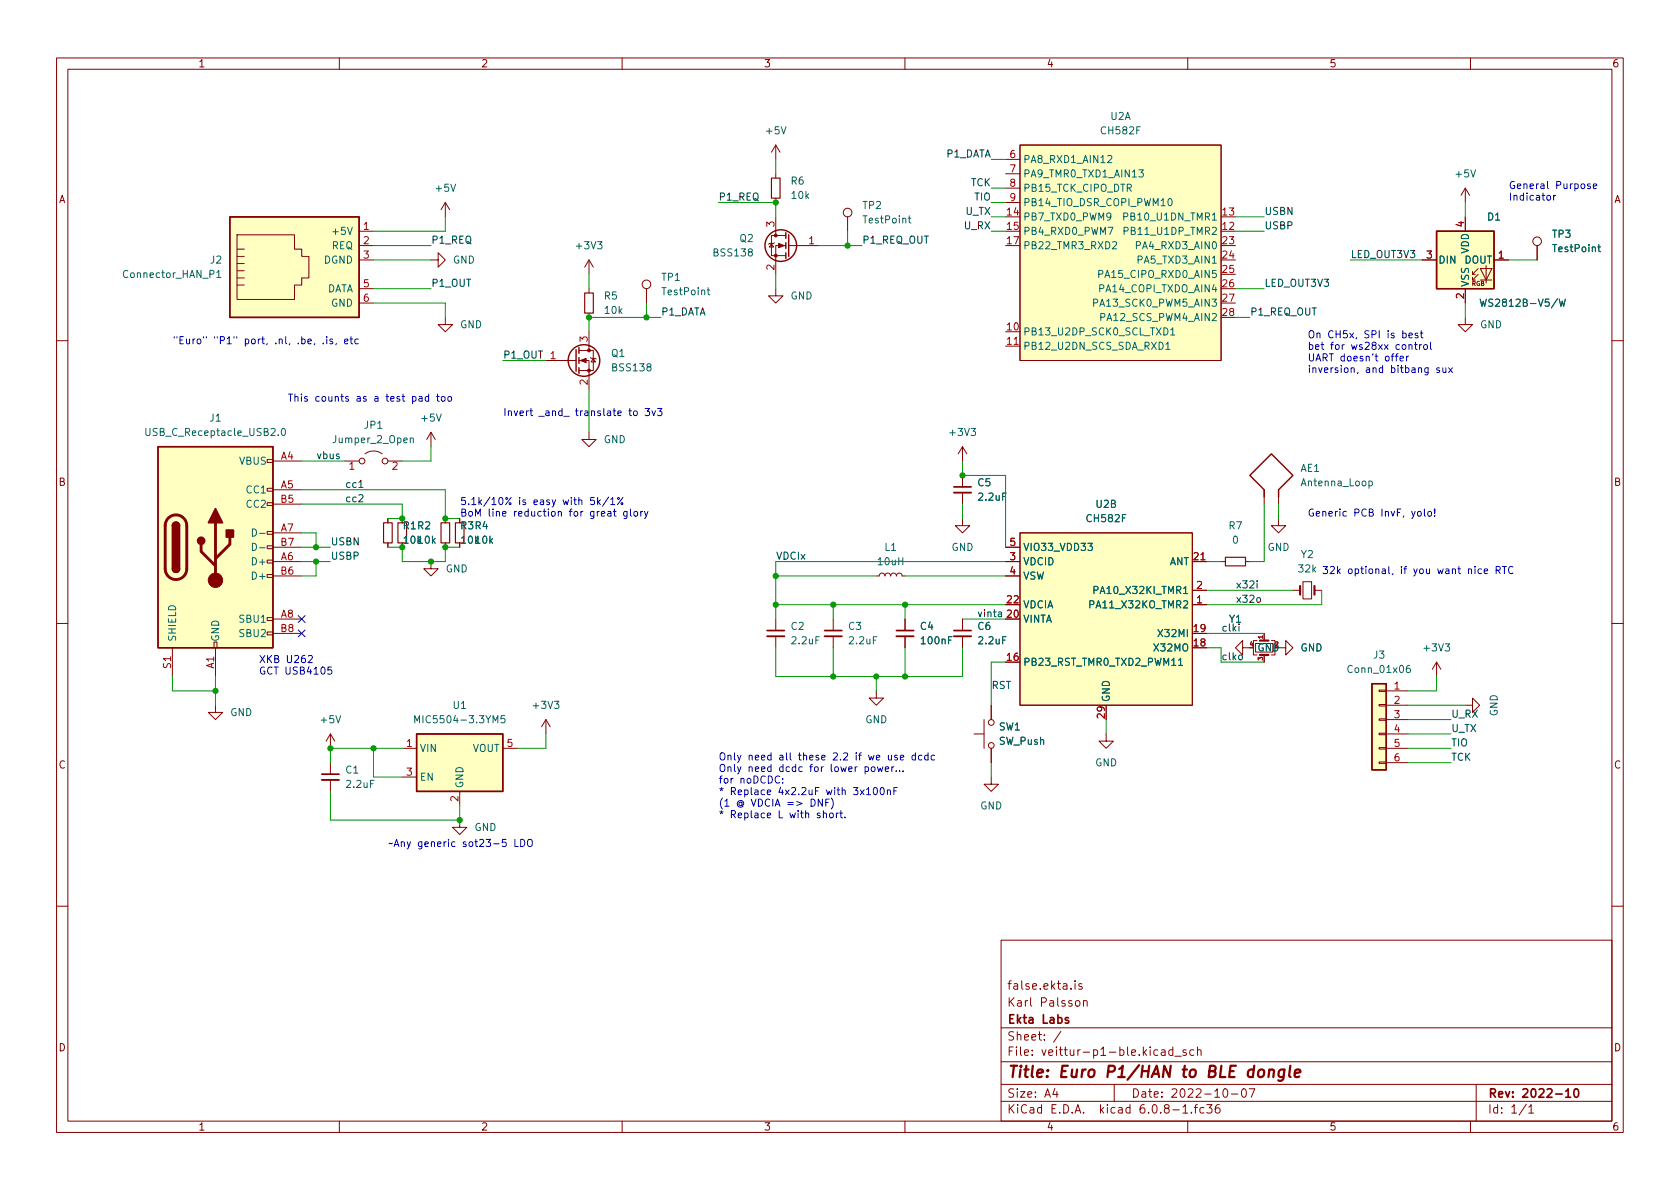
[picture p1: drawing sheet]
<svg xmlns="http://www.w3.org/2000/svg" width="297mm" height="210mm" viewBox="0 0 297 210" stroke-linecap="round" stroke-linejoin="round" font-family="sans-serif">
<g fill="none" stroke="#840000" stroke-width=".18">
<path d="M10 10.2h277v190.1h-277zM12 12.2h273v186.1h-273zM60 10.2v2M110 10.2v2M160 10.2v2M210 10.2v2M260 10.2v2M78.7 35.8l-.7 1.3M78.7 35.8v2.5M78.7 35.8l.8 1.3M137.2 25.6v2.6M137.2 30.7v.8"/>
<path d="M137.2 35v.8M137.2 38.3v3.4M137.2 25.6l-.8 1.3M137.2 25.6l.7 1.3M149.9 38.3v2.6M177.8 28.2h2.5M177.8 30.7h2.5M177.8 33.3h2.5M177.8 35.8h2.5M180.3 25.6h35.6v38.1h-35.6zM259.1 33.3l-.8 1.2M259.1 33.3v2.5"/>
<path d="M259.1 38.3v2.6M259.1 33.3l.7 1.2M41.9 44.1h1.3M41.9 45.3h1.3M41.9 46.6h1.3M41.9 47.9h1.3M41.9 49.1h1.3M41.9 50.4h1.3M41.9 41.5h10.2v2.6h1.2v1.2h1.3v3.8h-1.3v1.3h-1.2v2.6h-10.2zM63.5 46h2.5M63.5 43.4h2.5M63.5 40.9h2.5"/>
<path d="M63.5 51h2.5M63.5 53.6h2.5M76.2 46h1.3v-1.3l1.2 1.3-1.2 1.2v-1.2M78.7 56.1v1.3h1.3l-1.3 1.3-1.2-1.3h1.2M104.1 46v2.5M104.1 51v.8M104.1 55.4v.7M104.1 58.7v3.3M104.1 46l-.7 1.2M104.1 46l.8 1.2M114.3 51v2.6M136.4 43l.4 .7h-.8z"/>
<path d="M136.9 42.9l-.1 .1h-.8l-.1 .2M137.2 51v1.3h1.2l-1.2 1.3-1.3-1.3h1.3M138.9 43.4h-1.7v5.1M138.9 41.7h-2.5v3.5h2.5M139.4 43.4h5.4M251.5 46h2.5M259.1 56.1v1.3h1.2l-1.2 1.3-1.3-1.3h1.3M259.1 51v2.6M260.3 48.5h.6M261.4 48.5l-1.1 1v-.5M261.4 47.5l-1.1 1v-.5M261.7 47.5h2.1l-1 2z"/>
<path d="M261.7 49.5h2.1M262.8 47v3M264.2 46h2.5M271.8 43.4v2.6M10 60.2h2M76.2 76.4l-.8 1.3M76.2 76.4v2.6M76.2 76.4l.8 1.3M96.5 63.7h5.4M102.4 63.7h1.7v5.1M102.4 62h2.5v3.5h-2.5M104.1 76.4v1.3h1.3l-1.3 1.3-1.2-1.3h1.2"/>
<path d="M104.4 63.2l.1 .2h.8l.1 .1M104.9 63.4l.4 .6h-.8zM170.2 79v2.5M170.2 79l-.8 1.3M170.2 79l.7 1.3M177.8 61.2h2.5M285 60.2h2M47.2 99.1h1.1v.5h-1.1zM47.2 96.5h1.1v.5h-1.1zM47.2 94h1.1v.5h-1.1zM47.2 88.9h1.1v.5h-1.1zM47.2 86.4h1.1v.5h-1.1z"/>
<path d="M47.2 81.3h1.1v.5h-1.1zM48.3 99.3h5M48.3 96.8h5M48.3 81.5h5M48.3 86.6h5M48.3 94.2h5M48.3 89.1h5M61 81.5h2.5M64.5 80.3a2.54 2.54 0 0 1 3.1 0M68.6 91.7v.8M68.6 96v.8M68.6 81.5h2.5"/>
<path d="M71.1 91.7v.8M76.2 99.3v1.3h1.3l-1.3 1.2-1.3-1.2h1.3M78.7 91.7v.8M78.7 96v.8M81.3 91.7v.8M170.2 91.7v1.3h1.2l-1.2 1.2-1.3-1.2h1.3M170.2 84.1v2M170.2 87.1v2M177.8 99.3h2.5M177.8 96.8h2.5M180.3 94.2h30.5v30.5h-30.5zM210.8 99.3h2.6"/>
<path d="M215.9 99.3h.8M220.2 99.3h.8M223.5 86.6v2.5M226.1 91.7v1.3h1.2l-1.2 1.2-1.3-1.2h1.3M226.1 86.6v2.5M10 110.2h2M30.5 114.5v5.1M37.8 113.5h.6v1h-.6zM38.1 114.5v5.1M47.2 111.8h1.1v.5h-1.1zM47.2 109.2h1.1v.5h-1.1zM47.2 101.6h1.1v.5h-1.1z"/>
<path d="M48.3 101.8h5M48.3 109.5h5M48.3 112h5M137.2 109.5v2M137.2 112.5v2M147.3 109.5v2M147.3 112.5v2M154.9 101.8h.5l.2-.3 .4-.2 .3 .2 .2 .3 .1-.3 .3-.2 .4 .2 .2 .3 .2-.4h.4l.3 .1 .1 .3 .1-.3 .4-.2 .4 .2 .1 .3h.5M160 109.5v2M160 112.5v2M170.2 109.5v2M170.2 112.5v2"/>
<path d="M177.8 101.8h2.5M200.7 112h.1M210.8 106.9h2.6M210.8 104.4h2.6M219.7 114.5v-1.2l-1.3 1.2 1.3 1.3v-1.3h1.3M222 113.8h3v1.5h-3zM222.2 113.3h-.6v2.5h.6M223.5 112v1.3M223.5 115.8v1.3M226.1 114.5h1.2v-1.2l1.3 1.2-1.3 1.3v-1.3M228.6 104.4h1.3M230.4 102.9h1.5v3h-1.5z"/>
<path d="M232.4 104.4h1.3M254 117.1l-.8 1.3M254 117.1v2.5M254 117.1l.8 1.3M285 110.2h2M38.1 124.7v1.3h1.3l-1.3 1.2-1.3-1.2h1.3M58.4 129.8l-.7 1.3M58.4 129.8v2.5M58.4 134.9v2M58.4 137.9v2M58.4 129.8l.8 1.3M71.1 132.3h2.6"/>
<path d="M71.1 137.4h2.6M81.3 139.9v2.6M88.9 132.3h2.5M96.5 127.2l-.7 1.3M96.5 127.2v2.6M96.5 127.2l.8 1.3M154.9 122.2v1.2h1.3l-1.3 1.3-1.2-1.3h1.2M172.2 129.8h1.8M174 127.2v5.1M175.3 137.4v1.3h1.2l-1.2 1.2-1.3-1.2h1.3M175.3 124.7v2.5M175.3 132.3v2.6"/>
<path d="M195.6 129.8v1.3h1.2l-1.2 1.2-1.3-1.2h1.3M243.8 134.7h1.3v.3h-1.3zM243.8 132.2h1.3v.3h-1.3zM243.8 129.7h1.3v.2h-1.3zM243.8 127.1h1.3v.3h-1.3zM243.8 124.6h1.3v.2h-1.3zM243.8 122h1.3v.3h-1.3zM245.1 122.2h3.8M245.1 124.7h3.8M245.1 127.2h3.8M245.1 129.8h3.8M245.1 132.3h3.8"/>
<path d="M245.1 134.9h3.8M259.1 124.7h1.2v-1.3l1.3 1.3-1.3 1.3v-1.3M81.3 145v1.3h1.2l-1.2 1.3-1.3-1.3h1.3M10 160.2h2M177 166.3h108v32h-108zM190.1 173.4v.2M190.1 173.9v1M190.3 177l.3-.1 .3 .3v.4l-.3 .3h-.3l-.2-.3v-.4zM191.3 174l-.4-.1-.2 .2 .1 .3 .5 .1v.4h-.6M191.6 177.1l.2-.2 .3 .1 .1 .9M191.6 176.9v1M285 160.2h2"/>
<path d="M60 198.3v2M110 198.3v2M160 198.3v2M177 194.8h108M177 191.8h108M177 187.8h108M177 181.8h108M186.5 192.5l-.4 1h1M186.9 193v1M187.6 182.4l-1.3 1.9M197 191.8v3M205.4 185.7h.5l.1 .9"/>
<path d="M206 186l-.5 .1a.29 .29 0 0 0-.2 .2 .29 .29 0 0 0 .2 .3h.5M207.4 185.7l-.5-.1-.3 .3v.4l.2 .3h.6M207.4 185.1v1.5M207.7 186.8h1.2M209.1 195.8l.5-.5v1.5M209.1 196.8h.9M209.7 185.7l-.3-.1-.3 .2 .1 .3 .5 .1v.4h-.6M210 198.3v2M210.6 196.7v.1M211.1 185.7l-.5-.1-.2 .3v.4l.1 .3h.6M211.1 195.8h.6M211.7 195.3l-.3 .2v1.3"/>
<path d="M211.7 185.8l.2-.2 .4 .1 .1 .9M211.7 185.1v1.5M212.9 195.9l-.5-.1-.3 .3v.4l.2 .3h.6M213.4 195.3h.9l-.5 .6 .4 .1v.7l-.2 .1h-.4l-.2-.1M215.6 195.3a.59 .59 0 0 0-.7 .7v.5l.1 .3h.4l.2-.1 .1-.5-.1-.2-.5-.1-.2 .3M216.4 192.6l.2-.1a.81 .81 0 0 1 .6 .7 .81 .81 0 0 1-.3 .8h-.2a.81 .81 0 0 1-.6-.6 .81 .81 0 0 1 .3-.8zM217.7 193.5h1.2M219.7 192.6l.2-.1a.81 .81 0 0 1 .5 .7 .81 .81 0 0 1-.3 .8h-.1a.81 .81 0 0 1-.6-.6 .81 .81 0 0 1 .3-.8zM220.9 192.5h1l-.7 1.5M260 198.3v2M261 191.8v6.5M269.9 195.3l-1.3 1.9"/>
<path d="M270.3 195.8l.4-.5v1.5M270.3 196.8h.9"/>
<circle cx="149.9" cy="37.6" r=".76"/>
<circle cx="114.3" cy="50.3" r=".76"/>
<circle cx="271.8" cy="42.7" r=".76"/>
<circle cx="64" cy="81.5" r=".51"/>
<circle cx="68.1" cy="81.5" r=".51"/>
<circle cx="175.3" cy="127.8" r=".51"/>
<circle cx="175.3" cy="131.8" r=".51"/>
</g>
<path d="M168.7 86.1h3M135.6 111.5h3.1M145.8 111.5h3M158.5 111.5h3M168.7 111.5h3M56.9 136.9h3M188.9 180l-.3-.1-.3 .2 .1 .3 .5 .1v.4h-.6M276.8 193l.5-.5v1.5M276.8 194h.9M278.5 192.6l.1-.1a.81 .81 0 0 1 .6 .7 .81 .81 0 0 1-.3 .8h-.1a.82 .82 0 0 1-.6-.6 .82 .82 0 0 1 .3-.8z" fill="none" stroke="#840000" stroke-width=".3"/>
<path d="M222.6 189.3a.52 .52 0 0 1 .5-.2 .52 .52 0 0 1 .4 .4v.6a.55 .55 0 0 1-.6 .4 .55 .55 0 0 1-.5-.4zM224.4 189.3a.49 .49 0 0 1 .9 .1l-.2 1.1M224.4 189.1l-.1 1.4M227.1 189.2a.66 .66 0 0 0-1 .3l-.1 .6 .2 .3 .2 .1 .6-.1M227.1 189.1l-.2 1.6a.6 .6 0 0 1-.9 .3M228.1 188.5l-.2 1.7 .3 .3M228.9 189.8l1-.2v-.4l-.2-.1-.6 .1-.2 1 .2 .3 .6-.1" fill="none" stroke="#840000" stroke-width=".4"/>
<path d="M136.4 31.5h1.5v3.5h-1.5zM103.4 51.8h1.5v3.6h-1.5zM67.8 92.5h1.5v3.5h-1.5zM70.4 92.5h1.5v3.5h-1.5zM78 92.5h1.5v3.5h-1.5zM80.5 92.5h1.5v3.5h-1.5zM216.7 98.5h3.5v1.6h-3.5z" fill="none" stroke="#840000" stroke-width=".2"/>
<g fill="none" stroke="#006464" stroke-width=".18">
<path d="M160.6 38.6h.5M160.8 38.2v1l.3 .2M195.9 27.6l.4-.1 .3 .4-.8 .9h.8M198.7 38.3h.6l.1-.2v-.3l-.7-.1v1.2M201.4 30h.8l-.5 .5 .4 .1v.6l-.2 .1-.5-.1M206.6 35.2l.2-.1a.68 .68 0 0 1 .4 .6 .68 .68 0 0 1-.4 .7l-.2-.1-.1-.4zM38.3 48.2l.4-.4v1.3M38.3 49.1h.7M125 51.3h.5M125.2 50.9v1l.3 .2M193.4 53.6l.6-.1 .1-.2-.1-.3-.6-.1v1.3M194.3 48.5l.6-.1 .1-.2-.1-.3-.6-.1v1.3"/>
<path d="M195.9 40.2h.9l-.6 1.3M196.7 42.9l.5-.2 .2 .4-.8 .9h.8M198.7 40.9l.7-.1 .1-.2-.1-.3-.7-.1v1.3M207 58.3l.4-.3v1.2M207 59.2h.7M261.7 52.9l.3 1.3 .3-.9 .2 .9 .3-1.3M275.7 52.9l.3 1.3 .2-.9 .3 .9 .3-1.3M282.5 43.7h.5M282.7 43.2v1.1l.3 .2M25.8 75.8v1l.2 .2h.3l.2-.2v-1M49.9 75.9l.1-.1a.68 .68 0 0 1 .5 .6 .68 .68 0 0 1-.5 .6l-.1-.1-.2-.4zM72.5 77.6l.2-.2 .3 .1 .1 .8"/>
<path d="M206.1 60.9l.4-.4v1.3M206.1 61.8h.8M44.6 93.5a.64 .64 0 0 1 .8 .7 .64 .64 0 0 1-.8 .6zM44.6 96.1a.64 .64 0 0 1 .8 .6 .64 .64 0 0 1-.8 .6zM45.9 94.3h1M45.9 96.9h1M192.4 96.1h.7l-.4 .5 .4 .1v.5l-.2 .1-.5-.1M242 85.1h.4l.2 .2-.1 .6h-.5M192.7 106.9l.6-.1 .1-.1v-.3l-.7-.2v1.3M193.4 104.4l.6-.1 .1-.2v-.3l-.7-.1v1.3M208.4 116.8l.3-.4v1.3M208.4 117.7h.7"/>
<path d="M249.3 117.7h-.4a.85 .85 0 0 0 0 1.2l.4-.1 .1-.4-.3-.3-.3 .1-.2 .2M73.3 127.8v-1.2l.5 .9 .4-.9v1.2M89.2 126.6h-.6v.6l.1-.2 .5 .1 .1 .2-.1 .4-.1 .1-.5-.1"/>
</g>
<g fill="#ffffc2" stroke="#ffffc2" stroke-width=".18">
<path d="M254 40.9h10.2v10.1h-10.2z"/>
<path d="M242.6 120.9h2.5v15.2h-2.5z"/>
<path d="M180.3 94.2h30.5v30.5h-30.5z"/>
<path d="M73.7 129.8h15.2v10.1h-15.2z"/>
<path d="M180.3 25.6h35.6v38.1h-35.6z"/>
<path d="M27.9 79h20.4v35.5h-20.4z"/>
<path d="M40.6 38.3h22.9v17.8h-22.9z"/>
</g>
<g fill="none" stroke="#840000" stroke-width=".25">
<path d="M40.6 38.3h22.9v17.8h-22.9zM138.9 41.1v1.1M138.9 42.9v1M138.9 44.7v1M139.4 41.5v3.8M254 40.9h10.2v10.1h-10.2zM27.9 79h20.4v35.5h-20.4zM101.9 61.8v3.9M102.4 61.5v1M102.4 63.2v1.1M102.4 65v1M30.5 93a.64 .64 0 0 1 .6-.7 .64 .64 0 0 1 .6 .7"/>
<path d="M223.5 87.9v-1.3l-2.5-2.5 3.8-3.8 3.8 3.8-2.5 2.5v1.3M30.5 100.6a.64 .64 0 0 0 .6 .6 .64 .64 0 0 0 .6-.6M73.7 129.8h15.2v10.1h-15.2zM242.6 120.9h2.5v15.2h-2.5z"/>
<circle cx="138" cy="43.4" r="2.79"/>
<circle cx="103.3" cy="63.7" r="2.79"/>
</g>
<path d="M168.7 87.1h3M135.6 112.5h3.1M145.8 112.5h3M158.5 112.5h3M168.7 112.5h3M56.9 137.9h3" fill="none" stroke="#840000" stroke-width=".33"/>
<path d="M229.9 103.6v1.6M232.4 103.6v1.6" fill="none" stroke="#840000" stroke-width=".38"/>
<g fill="#840000" stroke="#840000" stroke-width=".18">
<path d="M102.6 63.7l1-.3v.7z"/>
<path d="M137.7 43l1 .4-1 .4z"/>
<circle cx="104.1" cy="65.5" r=".25"/>
<circle cx="104.1" cy="62" r=".25"/>
<circle cx="137.2" cy="45.2" r=".25"/>
<circle cx="137.2" cy="41.7" r=".25"/>
<circle cx="38.1" cy="102.6" r="1.27"/>
</g>
<path d="M29.8 91.6a1.91 1.91 0 0 1 2-.4 1.91 1.91 0 0 1 1.2 1.8v7.6a1.91 1.91 0 0 1-1.9 1.9 1.91 1.91 0 0 1-1.9-1.9v-7.8l.2-.6zM35.6 96.3v1.2l2.5 2.6M38.1 92.5v10.1M40.6 95v1.3l-2.5 2.5" fill="none" stroke="#840000" stroke-width=".51"/>
<g fill="#840000" stroke="#840000" stroke-width=".25">
<path d="M30.5 100.6h1.2a.64 .64 0 0 1-.6 .6 .64 .64 0 0 1-.6-.6z"/>
<path d="M30.5 93h1.2v7.6h-1.2z"/>
<path d="M30.7 92.5a.64 .64 0 0 1 .7-.1 .64 .64 0 0 1 .3 .6h-1.2z"/>
<path d="M38.1 89.9l1.3 2.6h-2.6z"/>
<path d="M40 93.7h1.3v1.3h-1.3z"/>
<circle cx="35.6" cy="95.6" r=".63"/>
</g>
<path d="M63.5 86.2h.7M176.5 108.3h.5l.1 .8M177.1 108.5l-.4 .1-.2 .2 .2 .3 .4-.1M219.1 110.8v.8M219.1 115.9l.3-.1 .3 .3v.3l-.3 .3-.3-.1-.1-.2zM222.3 102.7v.1M222.3 103.1v.9M222.3 105.7h.3l.3 .2v.4l-.3 .2h-.3l-.1-.2z" fill="none" stroke="#0f0f0f" stroke-width=".18"/>
<g fill="none" stroke="#0000c2" stroke-width=".18">
<path d="M273.6 34.6h.3l.3 .2v.4l-.3 .2-.3-.1-.1-.1zM274.7 34.6v.8M275.1 34.6l-.4 .2M281.2 32.6l-.3-.1-.2 .2v.2l.5 .1v.3h-.5M281.7 32.9l.6-.1v-.2l-.4-.1-.2 .2 .1 .6h.5M57.8 59.5v.1M57.8 60v.8M61.9 60h.5M62.1 59.5v1.1l.3 .2M248 59l.4-.1 .2 .2-.1 .6h-.5M249.1 59.3l.6-.1v-.2l-.4-.1-.2 .2 .1 .6h.5M250.7 59l-.3-.1-.2 .2 .1 .2 .4 .1v.3h-.5"/>
<path d="M251.1 58.9h.5M251.3 58.5v1.1l.3 .1M57.2 60.7v.1M58.8 60h-.3l-.2 .1 .1 .2 .4 .1v.3h-.5M59.5 60.7l-.2 .3M60.9 60.4l.6-.1v-.3h-.4l-.2 .1 .1 .6h.5M63.3 60h-.3l-.3 .2 .2 .5h.4M74.1 70.2h.5v.8M74.6 70.4l-.4 .1-.2 .2 .2 .3 .4-.1M75.8 70.2l-.4-.1-.2 .3 .1 .5h.5M75.8 69.7v1.3M77.2 70.1h.5"/>
<path d="M77.4 69.7v1.1l.3 .2M78.2 70.2l.3-.1 .2 .3v.3l-.2 .3-.3-.1-.2-.2zM79.3 70.2l.3-.1 .2 .3v.3l-.2 .3-.3-.1-.1-.2zM112.1 72.7h.3l.3 .2v.4l-.3 .2-.3-.1-.1-.1zM114.1 72.2h.8l-.5 .5 .4 .1v.6l-.2 .1-.5-.1M115.3 72.7l.3 .8 .3-.8M116.3 72.2h.7l-.4 .5 .4 .1v.6l-.2 .1-.5-.1M246.7 63h.5M247.2 62.6l-.3 .1v1.1M247.5 63.4l.6-.1v-.3h-.4l-.2 .2 .1 .6h.5M248.7 63v.8M249.1 63l-.4 .2"/>
<path d="M249.1 61.1l.2-.2 .3 .1 .1 .8M249.1 60.9v.9M250.1 60.9h.5M250.3 60.5v1.1l.3 .2M251 60.9v.9M251.4 60.9l-.4 .3M251.8 61l.3-.1 .3 .3v.3l-.3 .3-.3-.1-.1-.2zM252.5 65v1.1l-.2 .2-.3-.1M252.5 65.1l-.4-.1-.2 .3 .1 .5h.5M252.9 60.5v1.1l.2 .2M254.5 65.1l-.3-.1-.2 .2 .1 .2 .4 .1v.3h-.5M255.1 65l.1 .8 .3 .1 .1-.1"/>
<path d="M255.6 65v.9M256.1 65l.7 .9M256.8 65l-.7 .9M105.1 88h-.6l-.1 .6 .2-.2 .4 .1 .1 .2v.4l-.2 .1-.5-.1M105.7 88v1.2M105.8 88.8l.4 .4M106.2 88.4l-.5 .5M107.5 90.5h.5v.8M107.6 87.9l-1.1 1.6M108 88.3l.3-.3v1.2M108 89.2h.7M108 90.7l-.4 .1-.2 .2 .2 .3 .4-.1"/>
<path d="M108.4 90.4h.5M108.6 90v1.1l.3 .2M110.1 88l-.9 1.2M110.9 90.4v1.1l-.3 .2-.3-.1M110.9 90.5l-.4-.1-.2 .3 .1 .5h.5M111.5 90v1.1l.2 .2M112.2 90.5l.3-.1 .2 .3v.3l-.2 .3-.3-.1-.1-.2zM113.3 90.4v.9M113.7 90.4l-.4 .3M114 90.4l.3 .9M114.6 90.4l-.5 1.2-.1 .1M250.8 90.5l.3-.1 .2 .3v.3l-.2 .3-.3-.1-.2-.2z"/>
<path d="M251.8 90v1.1l.2 .2M252.6 90.5l.3-.1 .2 .3v.3l-.2 .3-.3-.1-.2-.2zM253.7 91.2v.1M253.7 90v.8M54.5 116l.5-.1 .2 .4-.8 .9h.8M58.6 117.9h-.6v.7l.1-.2 .5 .1 .1 .2-.1 .4-.2 .1-.4-.1M261.9 100.7l-.3-.1-.3 .2 .2 .6h.4M262.4 101l.6-.1v-.2l-.4-.1-.2 .2 .1 .6h.5M264.5 100.8h.6l.2-.2-.1-.3-.7-.1v1.2M264.8 100.8l.5 .6M265.6 100.2h.8M266 100.2v1.2"/>
<path d="M267.5 100.3a.6 .6 0 0 0-.8 .4 .6 .6 0 0 0 .6 .7l.2-.1M137.8 137.3a.6 .6 0 0 0-.8 .5 .6 .6 0 0 0 .6 .7l.2-.1M138.4 138.4v.1M138.4 137.7v.1M153.2 139.6l.4-.3v1.2M154.2 135.7l.3-.1 .2 .2v.4l-.2 .2h-.3l-.2-.2zM154.5 139.4l.2-.1a.68 .68 0 0 1 .5 .6 .68 .68 0 0 1-.5 .6l-.2-.1-.1-.4zM155.1 135.6l.3 .8 .2-.6 .3 .6 .2-.8M155.7 139.4l.2-.1a.68 .68 0 0 1 .5 .6 .68 .68 0 0 1-.5 .6l-.2-.1-.1-.4zM156.5 136l.6-.1v-.2l-.4-.1-.2 .2 .1 .6h.5M156.9 139.8l.2-.1h.3v.8M156.9 139.7v.8"/>
<path d="M157.1 133.5v.8l.3 .1 .2-.1M157.6 133.5v.9M157.7 135.6v.8M158 135.6l-.3 .2M158 139.9h.5M158.5 136.3v.1M158.6 133.6l-.3-.1-.1 .2v.2l.4 .1v.3h-.4M158.6 139.3h-.6v1.2M159.1 136.3v.1M159.2 134l.6-.1-.1-.3-.3-.1-.2 .2v.6h.5M159.7 136.3v.1M161.9 133.6l-.4-.1-.3 .3 .2 .5h.5"/>
<path d="M161.9 133.1v1.3M163 133.6l-.4-.1-.2 .3 .1 .5h.5M164.1 133.6l-.4-.1-.2 .3 .1 .5h.5M164.1 133.1v1.3M165.2 133.6l-.3-.1-.3 .3 .2 .5h.4M91 148.4v1.3h.6M92.1 148.4a.64 .64 0 0 1 .7 .7 .64 .64 0 0 1-.7 .6zM93.5 148.5l.1-.1a.43 .43 0 0 1 .5 .5v.4a.42 .42 0 0 1-.4 .4 .42 .42 0 0 1-.4-.4v-.4zM145.4 141.3v1.3l-.7-1.3v1.3M145.6 143.9l.2-.1h.3v.8M145.6 143.3v1.3M146 141.9h.4"/>
<path d="M146.6 141.3h-.6v1.3M146.8 143.8h.3l.2 .2v.4l-.2 .2h-.3l-.1-.2zM147 141.1a1.46 1.46 0 0 1 0 2M147.9 143.8v.8M148.2 143.8l-.3 .2M148.5 143.8h.5M148.7 143.3v1.1l.3 .2M149.4 144.5v.1M153.2 140.5h.7"/>
<circle cx="109.4" cy="88.1" r=".18"/>
<circle cx="110" cy="89.1" r=".18"/>
</g>
<g fill="none" stroke="#009600" stroke-width=".18">
<path d="M78.7 38.3v2.6h-12.7M127 35.8h10.2v2.5M137.2 28.2v2.5M175.3 38.3h2.5M175.3 35.8h2.5M175.3 28.2h2.5M175.3 33.3h2.5M218.4 38.3h5.1M259.1 35.8v2.5M66 53.6h12.7v2.5M66 46h10.2M66 43.4h10.2"/>
<path d="M66 51h10.2M104.1 48.5v2.5M114.3 53.6v2.5M116.8 56.1h-12.7v2.6M137.2 48.5v2.5M144.8 43.4h7.6M149.9 40.9v2.5M175.3 40.9h2.5M218.4 40.9h5.1M218.4 56.1h2.6M218.4 51h5.1M238.8 46h12.7"/>
<path d="M259.1 53.6v2.5M266.7 46h5.1M76.2 79v2.5h-5.1M88.9 63.7h7.6M104.1 68.8v7.6M53.3 86.6h25.4v5.1h2.6M53.3 89.1h17.8v2.6h-2.5M53.3 99.3h5.1M53.3 81.5h7.7M53.3 94.2h2.6v2.6M53.3 96.8h5.1M55.9 99.3v2.5h-2.6"/>
<path d="M68.6 96.8h2.5v2.5h7.6v-2.5h2.6M170.2 81.5v2.6h7.6v12.7M170.2 89.1v2.6M177.8 99.3h-40.6v10.2M213.4 99.3h2.5M223.5 89.1v10.2h-2.5M226.1 89.1v2.6M30.5 119.6v2.6h7.6M38.1 119.6v5.1M137.2 114.5v5.1h33v-5.1M137.2 106.9h40.6M137.2 101.8h17.7"/>
<path d="M147.3 106.9v2.6M147.3 114.5v5.1M154.9 119.6v2.6M160 106.9v2.6M160 114.5v5.1M160 101.8h17.8M170.2 109.5h7.6M177.8 117.1h-2.5v7.6M213.4 114.5h2.5v2.6h7.6M213.4 112h10.1M213.4 104.4h15.2M233.7 104.4v2.5h-20.3"/>
<path d="M254 119.6v2.6h-5.1M58.4 139.9v5.1h22.9v-2.5M66 132.3v5.1h5.1M71.1 132.3h-12.7v2.6M96.5 129.8v2.5h-5.1M175.3 134.9v2.5M195.6 127.2v2.6M248.9 132.3h7.6M248.9 124.7h10.2M248.9 127.2h7.6M248.9 129.8h7.6M248.9 134.9h7.6"/>
</g>
<path d="M52.7 108.9l1.2 1.2M52.7 111.4l1.2 1.2M53.9 108.9l-1.2 1.2M53.9 111.4l-1.2 1.2" fill="none" stroke="#000084" stroke-width=".18"/>
<g fill="#009600" stroke="#009600" stroke-width=".18">
<circle cx="114.3" cy="56.1" r=".46"/>
<circle cx="170.2" cy="84.1" r=".46"/>
<circle cx="149.9" cy="43.4" r=".46"/>
<circle cx="137.2" cy="35.8" r=".46"/>
<circle cx="160" cy="119.6" r=".46"/>
<circle cx="160" cy="106.9" r=".46"/>
<circle cx="147.3" cy="119.6" r=".46"/>
<circle cx="154.9" cy="119.6" r=".46"/>
<circle cx="137.2" cy="106.9" r=".46"/>
<circle cx="147.3" cy="106.9" r=".46"/>
<circle cx="137.2" cy="101.8" r=".46"/>
<circle cx="58.4" cy="132.3" r=".46"/>
<circle cx="66" cy="132.3" r=".46"/>
<circle cx="81.3" cy="145" r=".46"/>
<circle cx="38.1" cy="122.2" r=".46"/>
<circle cx="78.7" cy="96.8" r=".46"/>
<circle cx="76.2" cy="99.3" r=".46"/>
<circle cx="55.9" cy="96.8" r=".46"/>
<circle cx="55.9" cy="99.3" r=".46"/>
<circle cx="71.1" cy="91.7" r=".46"/>
<circle cx="104.1" cy="56.1" r=".46"/>
<circle cx="71.1" cy="96.8" r=".46"/>
<circle cx="78.7" cy="91.7" r=".46"/>
</g>
<text font-size="2.8" fill="#840000" x="178" y="190.6">Title: Euro P1/HAN to BLE dongle</text>
<g font-size="2.1" fill="#840000">
<text x="178" y="178">Karl Palsson</text>
<text x="178" y="175">false.ekta.is</text>
<text x="178" y="184">Sheet: /</text>
<text x="178" y="181">Ekta Labs</text>
<text x="178" y="186.7">File: veittur-p1-ble.kicad_sch</text>
<text x="178" y="196.9">KiCad E.D.A. kicad 6.0.8-1.fc36</text>
<text x="178" y="194.1">Size: A4</text>
<text x="200" y="194.1">Date: 2022-10-07</text>
<text x="263" y="194.1">Rev: 2022-10</text>
<text x="263" y="196.9">Id: 1/1</text>
</g>
<g font-size="1.8" fill="#840000">
<text x="35" y="11.9">1</text>
<text x="85" y="11.9">2</text>
<text x="135" y="11.9">3</text>
<text x="185" y="11.9">4</text>
<text x="235" y="11.9">5</text>
<text x="285" y="11.9">6</text>
<text x="10.3" y="35.9">A</text>
<text x="285.3" y="35.9">A</text>
<text x="10.3" y="85.9">B</text>
<text x="285.3" y="85.9">B</text>
<text x="10.3" y="135.9">C</text>
<text x="285.3" y="135.9">C</text>
<text x="10.3" y="185.9">D</text>
<text x="285.3" y="185.9">D</text>
<text x="35" y="199.9">1</text>
<text x="85" y="199.9">2</text>
<text x="135" y="199.9">3</text>
<text x="185" y="199.9">4</text>
<text x="235" y="199.9">5</text>
<text x="285" y="199.9">6</text>
</g>
<g font-size="1.8" fill="#006464">
<text x="135.6" y="23.7">+5V</text>
<text x="194.8" y="23.7">CH582F</text>
<text x="196.4" y="21.2">U2A</text>
<text x="180.8" y="28.8">PA8_RXD1_AIN12</text>
<text x="77.1" y="33.9">+5V</text>
<text x="139.9" y="32.6">R6</text>
<text x="140" y="35.2">10k</text>
<text x="180.8" y="31.4">PA9_TMR0_TXD1_AIN13</text>
<text x="180.8" y="33.9">PB15_TCK_CIPO_DTR</text>
<text x="257.5" y="31.4">+5V</text>
<text x="59.3" y="41.5">+5V</text>
<text x="152.6" y="37">TP2</text>
<text x="152.8" y="39.5">TestPoint</text>
<text x="180.8" y="39">PB7_TXD0_PWM9</text>
<text x="180.8" y="41.5">PB4_RXD0_PWM7</text>
<text x="180.8" y="36.4">PB14_TIO_DSR_COPI_PWM10</text>
<text x="199.4" y="39">PB10_U1DN_TMR1</text>
<text x="199.5" y="41.5">PB11_U1DP_TMR2</text>
<text x="263" y="39">D1</text>
<text x="37.2" y="46.6">J2</text>
<text x="57.3" y="46.6">DGND</text>
<text x="58.7" y="44.1">REQ</text>
<text x="80.1" y="46.6">GND</text>
<text x="102.1" y="44.1">+3V3</text>
<text x="126.3" y="45.3">BSS138</text>
<text x="130.8" y="42.8">Q2</text>
<text x="180.8" y="44.1">PB22_TMR3_RXD2</text>
<text x="201.2" y="44.1">PA4_RXD3_AIN0</text>
<text x="201.4" y="46.6">PA5_TXD3_AIN1</text>
<text x="254.3" y="46.6">DIN</text>
<text x="258.9" y="46.6">DOUT</text>
<text x="259.7" y="44.9" transform="rotate(-90 259.7 44.9)">VDD</text>
<text x="274.5" y="42">TP3</text>
<text x="274.7" y="44.6">TestPoint</text>
<text x="22" y="49.1">Connector_HAN_P1</text>
<text x="57.6" y="51.7">DATA</text>
<text x="106.9" y="53">R5</text>
<text x="117" y="49.7">TP1</text>
<text x="117.2" y="52.2">TestPoint</text>
<text x="139.7" y="53">GND</text>
<text x="194.8" y="51.7">PA14_COPI_TXDO_AIN4</text>
<text x="194.9" y="49.1">PA15_CIPO_RXD0_AIN5</text>
<text x="259.7" y="50.8" transform="rotate(-90 259.7 50.8)">VSS</text>
<text x="58.6" y="54.2">GND</text>
<text x="81.3" y="58">GND</text>
<text x="107" y="55.5">10k</text>
<text x="180.8" y="59.3">PB13_U2DP_SCK0_SCL_TXD1</text>
<text x="194" y="54.2">PA13_SCK0_PWM5_AIN3</text>
<text x="195" y="56.8">PA12_SCS_PWM4_AIN2</text>
<text x="261.7" y="58">GND</text>
<text x="262.8" y="54.2">WS2812B-V5/W</text>
<text x="108.1" y="63.1">Q1</text>
<text x="108.4" y="65.7">BSS138</text>
<text x="180.8" y="61.8">PB12_U2DN_SCS_SDA_RXD1</text>
<text x="26.4" y="77.1">USB_C_Receptacle_USB2.0</text>
<text x="37.1" y="74.5">J1</text>
<text x="64.5" y="75.8">JP1</text>
<text x="74.6" y="74.5">+5V</text>
<text x="168.1" y="77.1">+3V3</text>
<text x="42.3" y="82.2">VBUS</text>
<text x="59.1" y="78.4">Jumper_2_Open</text>
<text x="106.7" y="78.4">GND</text>
<text x="230" y="83.4">AE1</text>
<text x="43.7" y="87.2">CC1</text>
<text x="43.7" y="89.8">CC2</text>
<text x="172.9" y="86">C5</text>
<text x="173.1" y="88.5">2.2uF</text>
<text x="193.8" y="89.8">U2B</text>
<text x="230.2" y="86">Antenna_Loop</text>
<text x="71.3" y="93.6">R1R2</text>
<text x="81.5" y="93.6">R3R4</text>
<text x="192.3" y="92.3">CH582F</text>
<text x="217.3" y="93.6">R7</text>
<text x="44.9" y="99.9">D+</text>
<text x="71.4" y="96.1">10k10k</text>
<text x="78.8" y="101.2">GND</text>
<text x="81.6" y="96.1">10k10k</text>
<text x="155.3" y="99.9">10uH</text>
<text x="156.4" y="97.4">L1</text>
<text x="168.2" y="97.4">GND</text>
<text x="180.8" y="99.9">VDCID</text>
<text x="180.8" y="97.4">VIO33_VDD33</text>
<text x="206.7" y="99.9">ANT</text>
<text x="217.9" y="96.1">0</text>
<text x="224.1" y="97.4">GND</text>
<text x="230.1" y="98.7">Y2</text>
<text x="44.9" y="102.5">D+</text>
<text x="180.8" y="107.6">VDCIA</text>
<text x="180.8" y="102.5">VSW</text>
<text x="193.3" y="107.6">PA11_X32KO_TMR2</text>
<text x="194.2" y="105">PA10_X32KI_TMR1</text>
<text x="31.1" y="113.5" transform="rotate(-90 31.1 113.5)">SHIELD</text>
<text x="38.7" y="113.5" transform="rotate(-90 38.7 113.5)">GND</text>
<text x="42.5" y="110.1">SBU1</text>
<text x="42.5" y="112.6">SBU2</text>
<text x="139.9" y="111.4">C2</text>
<text x="140.1" y="113.9">2.2uF</text>
<text x="150" y="111.4">C3</text>
<text x="150.3" y="113.9">2.2uF</text>
<text x="162.7" y="111.4">C4</text>
<text x="163" y="113.9">100nF</text>
<text x="172.9" y="111.4">C6</text>
<text x="173.1" y="113.9">2.2uF</text>
<text x="180.8" y="110.1">VINTA</text>
<text x="205.2" y="112.6">X32MI</text>
<text x="217.4" y="110.1">Y1</text>
<text x="180.8" y="117.7">PB23_RST_TMR0_TXD2_PWM11</text>
<text x="204.3" y="115.2">X32MO</text>
<text x="222.3" y="115.2">GND</text>
<text x="229.9" y="115.2">GND</text>
<text x="238.6" y="119">Conn_01x06</text>
<text x="242.9" y="116.5">J3</text>
<text x="251.9" y="115.2">+3V3</text>
<text x="80.1" y="125.3">U1</text>
<text x="94.4" y="125.3">+3V3</text>
<text x="196.2" y="124.2" transform="rotate(-90 196.2 124.2)">GND</text>
<text x="40.7" y="126.6">GND</text>
<text x="56.8" y="127.9">+5V</text>
<text x="74.3" y="127.9">MIC5504-3.3YM5</text>
<text x="153" y="127.9">GND</text>
<text x="176.6" y="129.2">SW1</text>
<text x="176.6" y="131.7">SW_Push</text>
<text x="264.8" y="126.7" transform="rotate(-90 264.8 126.7)">GND</text>
<text x="61.1" y="136.8">C1</text>
<text x="74.2" y="133">VIN</text>
<text x="83.5" y="133">VOUT</text>
<text x="193.6" y="135.5">GND</text>
<text x="61.4" y="139.3">2.2uF</text>
<text x="74.2" y="138">EN</text>
<text x="81.9" y="139.4" transform="rotate(-90 81.9 139.4)">GND</text>
<text x="173.3" y="143.1">GND</text>
<text x="83.9" y="146.9">GND</text>
</g>
<g font-size="1.8" fill="#0f0f0f">
<text x="167.2" y="27.8">P1_DATA</text>
<text x="127" y="35.5">P1_REQ</text>
<text x="171.6" y="32.9">TCK</text>
<text x="172.3" y="35.5">TIO</text>
<text x="170.5" y="40.5">U_RX</text>
<text x="170.7" y="38">U_TX</text>
<text x="223.5" y="38">USBN</text>
<text x="223.5" y="40.5">USBP</text>
<text x="76.2" y="43.1">P1_REQ</text>
<text x="152.4" y="43.1">P1_REQ_OUT</text>
<text x="238.8" y="45.6">LED_OUT3V3</text>
<text x="76.2" y="50.7">P1_OUT</text>
<text x="223.5" y="50.7">LED_OUT3V3</text>
<text x="116.8" y="55.8">P1_DATA</text>
<text x="221" y="55.8">P1_REQ_OUT</text>
<text x="88.9" y="63.4">P1_OUT</text>
<text x="55.9" y="81.2">vbus</text>
<text x="61" y="88.8">cc2</text>
<text x="61" y="86.3">cc1</text>
<text x="58.4" y="96.4">USBN</text>
<text x="58.4" y="99">USBP</text>
<text x="137.2" y="99">VDCIx</text>
<text x="218.4" y="106.6">x32o</text>
<text x="218.4" y="104">x32i</text>
<text x="172.7" y="109.1">vinta</text>
<text x="215.9" y="111.7">clki</text>
<text x="215.9" y="116.7">clko</text>
<text x="175.3" y="121.8">RST</text>
<text x="256.5" y="132">TIO</text>
<text x="256.5" y="126.9">U_RX</text>
<text x="256.5" y="129.4">U_TX</text>
<text x="256.5" y="134.5">TCK</text>
</g>
<g font-size="1.8" fill="#a90000">
<text x="178.6" y="27.9">6</text>
<text x="178.6" y="30.5">7</text>
<text x="178.6" y="33">8</text>
<text x="178.6" y="35.6">9</text>
<text x="64.3" y="40.6">1</text>
<text x="136.9" y="40.1" transform="rotate(-90 136.9 40.1)">3</text>
<text x="178.1" y="38.1">14</text>
<text x="178.1" y="40.6">15</text>
<text x="216.2" y="40.6">12</text>
<text x="216.2" y="38.1">13</text>
<text x="258.8" y="40.1" transform="rotate(-90 258.8 40.1)">4</text>
<text x="64.3" y="43.2">2</text>
<text x="64.3" y="45.7">3</text>
<text x="136.9" y="47.7" transform="rotate(-90 136.9 47.7)">2</text>
<text x="143" y="43.2">1</text>
<text x="178.1" y="43.2">17</text>
<text x="216.2" y="43.2">23</text>
<text x="216.2" y="45.7">24</text>
<text x="252.2" y="45.7">3</text>
<text x="264.9" y="45.7">1</text>
<text x="64.3" y="50.8">5</text>
<text x="64.3" y="53.3">6</text>
<text x="216.2" y="48.3">25</text>
<text x="216.2" y="50.8">26</text>
<text x="216.2" y="53.3">27</text>
<text x="258.8" y="52.8" transform="rotate(-90 258.8 52.8)">2</text>
<text x="178.1" y="58.4">10</text>
<text x="216.2" y="55.9">28</text>
<text x="97.3" y="63.5">1</text>
<text x="103.9" y="60.4" transform="rotate(-90 103.9 60.4)">3</text>
<text x="178.1" y="61">11</text>
<text x="103.9" y="68.1" transform="rotate(-90 103.9 68.1)">2</text>
<text x="49.7" y="81.3">A4</text>
<text x="61.7" y="83.1">1</text>
<text x="69.4" y="83.1">2</text>
<text x="49.7" y="86.4">A5</text>
<text x="49.7" y="88.9">B5</text>
<text x="49.7" y="94">A7</text>
<text x="49.7" y="99.1">A6</text>
<text x="49.7" y="101.6">B6</text>
<text x="49.7" y="96.5">B7</text>
<text x="178.6" y="99.1">3</text>
<text x="178.6" y="101.6">4</text>
<text x="178.6" y="96.5">5</text>
<text x="211.1" y="99.1">21</text>
<text x="178.1" y="106.7">22</text>
<text x="211.6" y="106.7">1</text>
<text x="211.6" y="104.1">2</text>
<text x="49.7" y="109.2">A8</text>
<text x="49.7" y="111.8">B8</text>
<text x="178.1" y="109.2">20</text>
<text x="211.1" y="111.8">19</text>
<text x="30.2" y="118.2" transform="rotate(-90 30.2 118.2)">S1</text>
<text x="37.8" y="118.2" transform="rotate(-90 37.8 118.2)">A1</text>
<text x="178.1" y="116.8">16</text>
<text x="211.1" y="114.3">18</text>
<text x="246.5" y="121.9">1</text>
<text x="246.5" y="124.5">2</text>
<text x="195.3" y="127" transform="rotate(-90 195.3 127)">29</text>
<text x="246.5" y="127">3</text>
<text x="246.5" y="129.5">4</text>
<text x="71.9" y="132.1">1</text>
<text x="71.9" y="137.2">3</text>
<text x="89.7" y="132.1">5</text>
<text x="246.5" y="132.1">5</text>
<text x="246.5" y="134.6">6</text>
<text x="81" y="141.7" transform="rotate(-90 81 141.7)">2</text>
</g>
<g font-size="1.8" fill="#0000c2">
<text x="266.7" y="33.4">General Purpose</text>
<text x="266.7" y="35.5">Indicator</text>
<text x="231.1" y="59.8">On CH5x, SPI is best</text>
<text x="30.5" y="60.9">&quot;Euro&quot; &quot;P1&quot; port, .nl, .be, .is, etc</text>
<text x="231.1" y="61.8">bet for ws28xx control</text>
<text x="231.1" y="63.9">UART doesn't offer</text>
<text x="231.1" y="65.9">inversion, and bitbang sux</text>
<text x="50.8" y="71">This counts as a test pad too</text>
<text x="88.9" y="73.6">Invert _and_ translate to 3v3</text>
<text x="81.3" y="89.3">5.1k/10% is easy with 5k/1%</text>
<text x="81.3" y="91.3">BoM line reduction for great glory</text>
<text x="231.1" y="91.3">Generic PCB InvF, yolo!</text>
<text x="229.7" y="101.2">32k 32k optional, if you want nice RTC</text>
<text x="45.7" y="117.2">XKB U262</text>
<text x="45.7" y="119.3">GCT USB4105</text>
<text x="127" y="134.5">Only need all these 2.2 if we use dcdc</text>
<text x="127" y="136.5">Only need dcdc for lower power...</text>
<text x="127" y="138.5">for noDCDC:</text>
<text x="127" y="140.6">* Replace 4x2.2uF with 3x100nF</text>
<text x="127" y="142.6">(1 @ VDCIA =&gt; DNF)</text>
<text x="68.6" y="149.8">~Any generic sot23-5 LDO</text>
<text x="127" y="144.7">* Replace L with short.</text>
</g>
<text font-size="1.1" fill="#840000" x="260.2" y="50.5">RGB</text>
<g font-size="1.1" fill="#a90000">
<text x="223.3" y="112.9" transform="rotate(-90 223.3 112.9)">1</text>
<text x="221" y="114.3">4</text>
<text x="223.3" y="116.7" transform="rotate(-90 223.3 116.7)">3</text>
<text x="225.4" y="114.3">2</text>
</g>
</svg>
